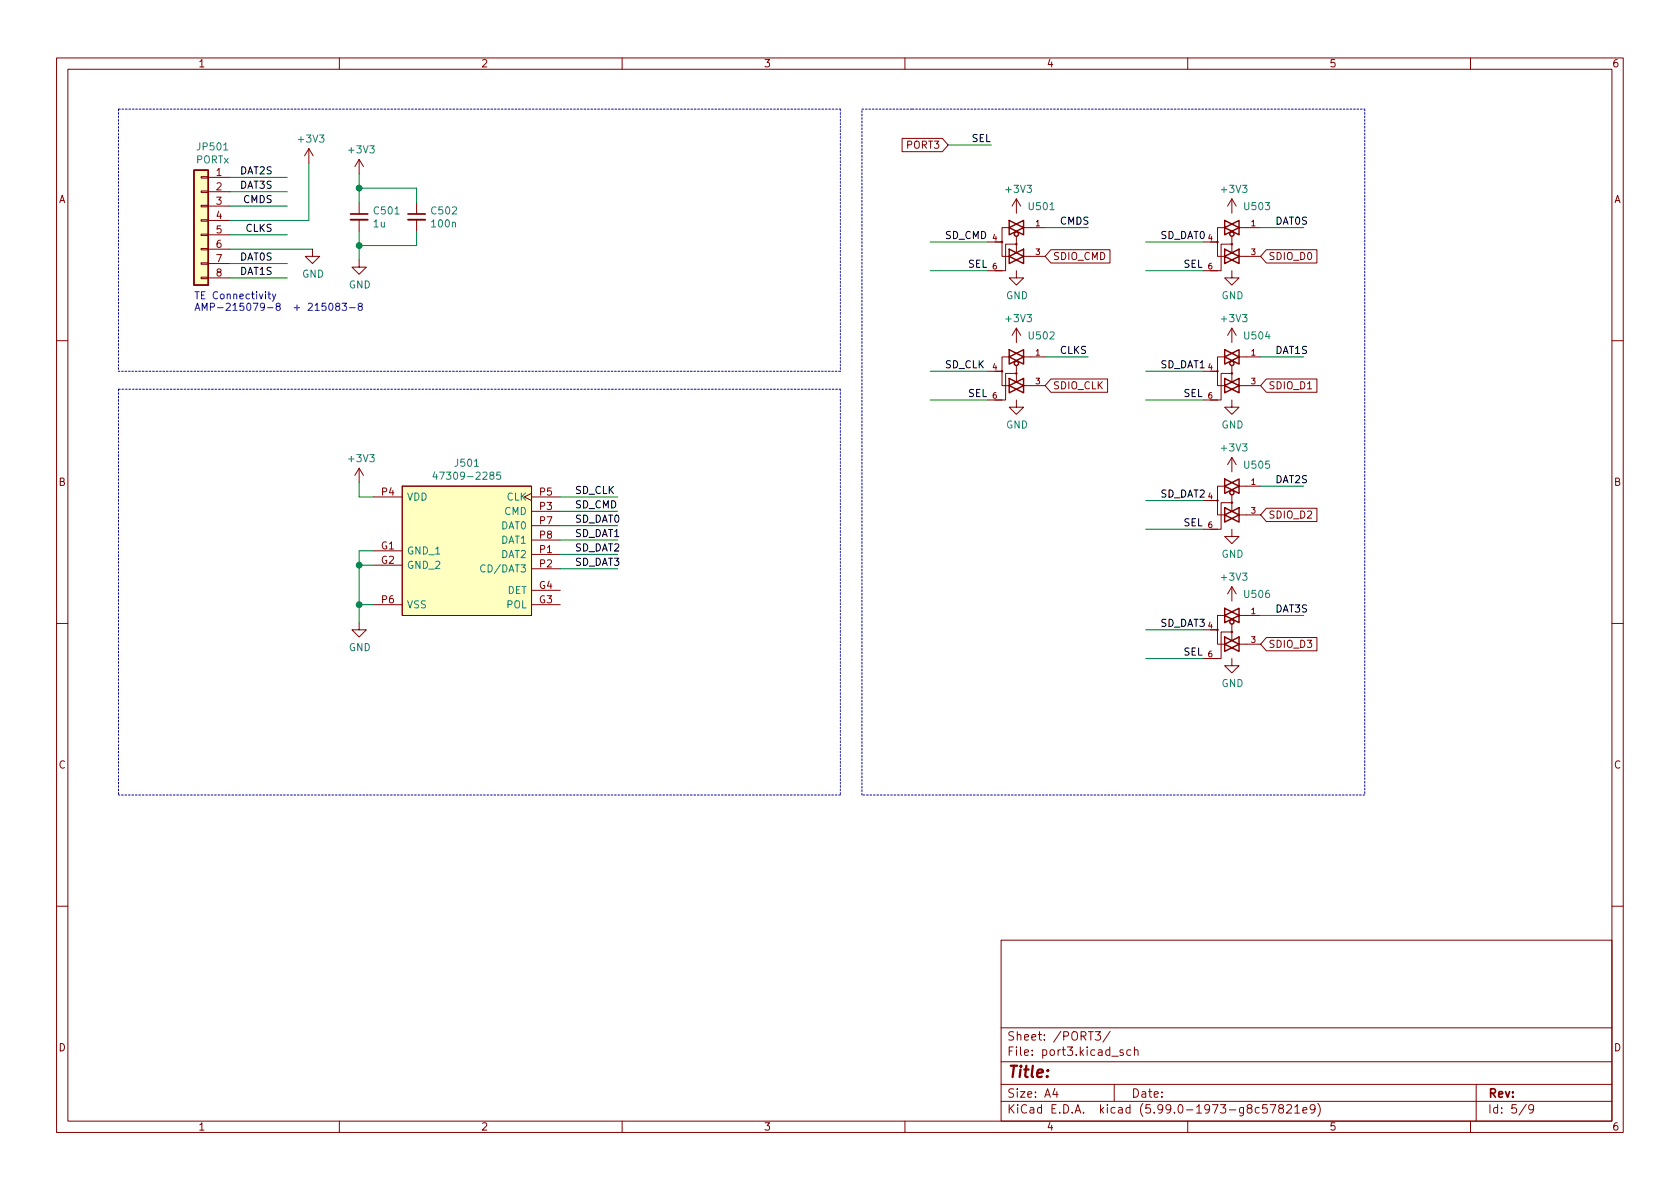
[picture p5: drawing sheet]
<svg xmlns="http://www.w3.org/2000/svg" width="297mm" height="210mm" viewBox="0 0 297 210" stroke-linecap="round" stroke-linejoin="round" font-family="sans-serif">
<g fill="none" stroke="#840000" stroke-width=".18">
<path d="M10 10.2h277v190.1h-277zM12 12.2h273v186.1h-273zM60 10.2v2M110 10.2v2M160 10.2v2M210 10.2v2M260 10.2v2M35.6 36.3h1.2v.3h-1.2zM35.6 33.8h1.2v.2h-1.2zM35.6 31.2h1.2v.3h-1.2zM35.6 38.9h1.2v.2h-1.2zM36.8 31.4h3.8"/>
<path d="M36.8 33.9h3.8M36.8 36.4h3.8M36.8 39h3.8M54.6 26.3l-.8 1.3M54.6 26.3v2.5M54.6 26.3l.8 1.3M63.5 28.2v2.5M63.5 35.8v2M63.5 38.9v2M63.5 28.2l-.8 1.3M63.5 28.2l.8 1.3M73.7 35.8v2"/>
<path d="M73.7 38.9v2M159.5 24.5h7.1l1 1.1-1 1.2h-7.1zM179.7 35.2v2.5M179.7 35.2l-.8 1.2M179.7 35.2l.8 1.2M217.8 35.2v2.5M217.8 35.2l-.8 1.2M217.8 35.2l.8 1.2M35.6 43.9h1.2v.3h-1.2zM35.6 46.5h1.2v.2h-1.2zM35.6 49h1.2v.3h-1.2zM35.6 41.4h1.2v.3h-1.2z"/>
<path d="M36.8 41.5h3.8M36.8 44.1h3.8M36.8 46.6h3.8M36.8 49.1h3.8M55.2 44.1v1.2h1.3l-1.3 1.3-1.2-1.3h1.2M63.5 46v1.2h1.3l-1.3 1.3-1.3-1.3h1.3M174.6 42.8h2.6M178.4 40.3h-1.2v5h1.2M179.7 41.8v2.9M179.7 43.2h-1.9v4.7h-3.2M179.7 47.9v1.2h1.3l-1.3 1.3-1.3-1.3h1.3M179.7 58l-.8 1.3"/>
<path d="M179.7 58v2.6M179.7 58l.8 1.3M181 45.3h3.8M181 40.3h3.8M185.8 44.2h10.5v2.3h-10.5l-1-1.2zM212.7 42.8h2.6M216.5 40.3h-1.2v5h1.2M217.8 47.9v1.2h1.3l-1.3 1.3-1.3-1.3h1.3M217.8 41.8v2.9M217.8 43.2h-1.9v4.7h-3.2M217.8 58v2.6M217.8 58l-.8 1.3"/>
<path d="M217.8 58l.8 1.3M219.1 45.3h3.8M219.1 40.3h3.8M223.9 44.2h8.9v2.3h-8.9l-1-1.2zM10 60.2h2M174.6 65.7h2.6M178.4 63.1h-1.2v5.1h1.2M179.7 70.7v1.3h1.3l-1.3 1.3-1.3-1.3h1.3M179.7 64.6v3M179.7 66h-1.9v4.7h-3.2M181 68.2h3.8M181 63.1h3.8"/>
<path d="M185.8 67h10v2.4h-10l-1-1.2zM212.7 65.7h2.6M216.5 63.1h-1.2v5.1h1.2M217.8 70.7v1.3h1.3l-1.3 1.3-1.3-1.3h1.3M217.8 64.6v3M217.8 66h-1.9v4.7h-3.2M219.1 68.2h3.8M219.1 63.1h3.8M223.9 67h8.9v2.4h-8.9l-1-1.2zM285 60.2h2M63.5 82.8l-.8 1.3M63.5 82.8v2.5"/>
<path d="M63.5 82.8l.8 1.3M66 97.4h5.1M66 99.9h5.1M66 87.9h5.1M71.1 86h22.9v22.8h-22.9zM94 87.2l-1.3 .7 1.3 .6M94 98h5.1M94 90.4h5.1M94 87.9h5.1M94 93h5.1M94 95.5h5.1M212.7 88.5h2.6"/>
<path d="M216.5 86h-1.2v5.1h1.2M217.8 93.6v1.3h1.3l-1.3 1.2-1.3-1.2h1.3M217.8 87.5v2.9M217.8 88.9h-1.9v4.7h-3.2M217.8 80.9l-.8 1.3M217.8 80.9v2.5M217.8 80.9l.8 1.3M219.1 91.1h3.8M219.1 86h3.8M223.9 89.9h8.9v2.3h-8.9l-1-1.1zM10 110.2h2M63.5 110.1v1.3h1.3l-1.3 1.2-1.3-1.2h1.3"/>
<path d="M66 106.9h5.1M94 106.9h5.1M94 104.4h5.1M94 100.6h5.1M212.7 111.4h2.6M216.5 108.8h-1.2v5.1h1.2M217.8 116.5v1.2h1.3l-1.3 1.3-1.3-1.3h1.3M217.8 110.4v2.9M217.8 111.8h-1.9v4.7h-3.2M217.8 103.8v2.5M217.8 103.8l-.8 1.2M217.8 103.8l.8 1.2"/>
<path d="M219.1 113.9h3.8M219.1 108.8h3.8M223.9 112.7h8.9v2.4h-8.9l-1-1.2zM285 110.2h2M10 160.2h2M177 166.3h108v32h-108zM285 160.2h2M60 198.3v2M110 198.3v2M160 198.3v2M177 194.8h108M177 191.8h108"/>
<path d="M177 187.8h108M177 181.8h108M186.5 192.5l-.4 1h1M186.9 193v1M193.6 182.4h1l-.5 .6 .4 .1v.7l-.2 .1h-.4l-.3-.1M196.3 182.4l-1.3 1.9M197 191.8v3M198.6 185.7l-.4-.1-.2 .2 .1 .3 .5 .1v.4h-.6M199.9 185.7l-.4-.1-.3 .3v.4l.2 .3h.5M200.6 185.8l.2-.2 .3 .1 .1 .9M200.6 185.1v1.5M210 198.3v2"/>
<path d="M222.6 195.9l-.4-.1-.3 .3v.4l.2 .3h.5M224 195.3h-.7l-.1 .7 .2-.1 .5 .1 .2 .2-.1 .5-.2 .1-.6-.1M224.6 195.3h1l-.7 1.5M226.4 196l-.3-.3v-.2l.3-.2 .4 .1 .1 .2v.2l-.7 .2-.1 .3v.2l.3 .3h.2l.3-.3v-.4l-.3-.1M227.5 195.5l.6-.2 .2 .2 .1 .3-1 1h1M228.9 195.8l.5-.5v1.5M228.9 196.8h.9M230.4 196.3l.7-.1-.1-.3-.4-.1-.2 .2v.8h.6M232.5 196l-.3 .3h-.3l-.3-.3 .2-.6 .4-.1 .2 .2a.99 .99 0 0 1-.3 1.3h-.3M233 195.1a1.72 1.72 0 0 1 0 2.3M260 198.3v2M261 191.8v6.5"/>
<path d="M269.9 195.3l-1.3 1.9M271.2 196l-.3 .3h-.3l-.3-.3 .1-.6 .5-.1 .2 .2a.99 .99 0 0 1-.4 1.3h-.3"/>
<circle cx="177.2" cy="42.8" r=".13"/>
<circle cx="179.7" cy="43.2" r=".13"/>
<circle cx="215.3" cy="42.8" r=".13"/>
<circle cx="217.8" cy="43.2" r=".13"/>
<circle cx="177.2" cy="65.7" r=".13"/>
<circle cx="179.7" cy="66" r=".13"/>
<circle cx="215.3" cy="65.7" r=".13"/>
<circle cx="217.8" cy="66" r=".13"/>
<circle cx="215.3" cy="88.5" r=".13"/>
<circle cx="217.8" cy="88.9" r=".13"/>
<circle cx="215.3" cy="111.4" r=".13"/>
<circle cx="217.8" cy="111.8" r=".13"/>
</g>
<g fill="none" stroke="#840000" stroke-width=".25">
<path d="M34.3 30.1h2.5v20.3h-2.5zM178.4 39l1.3 .6-1.3 .7zM179.7 39.6l1.3-.6v1.3zM216.5 39l1.3 .6-1.3 .7zM217.8 39.6l1.3-.6v1.3zM178.4 45.3l1.3 .7-1.3 .6zM178.4 44.1l1.3 .6-1.3 .6zM178.4 40.3l1.3 .6-1.3 .6zM179.7 46l1.3-.7v1.3zM179.7 44.7l1.3-.6v1.2zM179.7 40.9l1.3-.6v1.2zM216.5 45.3l1.3 .7-1.3 .6z"/>
<path d="M216.5 44.1l1.3 .6-1.3 .6zM216.5 40.3l1.3 .6-1.3 .6zM217.8 46l1.3-.7v1.3zM217.8 44.7l1.3-.6v1.2zM217.8 40.9l1.3-.6v1.2zM178.4 68.2l1.3 .6-1.3 .7zM178.4 66.9l1.3 .7-1.3 .6zM178.4 63.1l1.3 .6-1.3 .7zM178.4 61.8l1.3 .7-1.3 .6zM179.7 68.8l1.3-.6v1.3zM179.7 67.6l1.3-.7v1.3zM179.7 63.7l1.3-.6v1.3z"/>
<path d="M179.7 62.5l1.3-.7v1.3zM216.5 68.2l1.3 .6-1.3 .7zM216.5 66.9l1.3 .7-1.3 .6zM216.5 63.1l1.3 .6-1.3 .7zM216.5 61.8l1.3 .7-1.3 .6zM217.8 68.8l1.3-.6v1.3zM217.8 67.6l1.3-.7v1.3zM217.8 63.7l1.3-.6v1.3zM217.8 62.5l1.3-.7v1.3zM216.5 91.1l1.3 .6-1.3 .6zM216.5 89.8l1.3 .6-1.3 .7zM216.5 86l1.3 .6-1.3 .6z"/>
<path d="M216.5 84.7l1.3 .6-1.3 .7zM217.8 91.7l1.3-.6v1.2zM217.8 90.4l1.3-.6v1.3zM217.8 86.6l1.3-.6v1.2zM217.8 85.3l1.3-.6v1.3zM216.5 113.9l1.3 .6-1.3 .7zM216.5 112.6l1.3 .7-1.3 .6zM216.5 108.8l1.3 .7-1.3 .6zM216.5 107.6l1.3 .6-1.3 .6zM217.8 114.5l1.3-.6v1.3zM217.8 113.3l1.3-.7v1.3zM217.8 109.5l1.3-.7v1.3z"/>
<path d="M217.8 108.2l1.3-.6v1.2z"/>
<circle cx="179.7" cy="41.4" r=".38"/>
<circle cx="217.8" cy="41.4" r=".38"/>
<circle cx="179.7" cy="64.3" r=".38"/>
<circle cx="217.8" cy="64.3" r=".38"/>
<circle cx="217.8" cy="87.1" r=".38"/>
<circle cx="217.8" cy="110" r=".38"/>
</g>
<g fill="#ffffbf" stroke="#ffffbf" stroke-width=".18">
<path d="M34.3 30.1h2.5v20.3h-2.5z"/>
<path d="M71.1 86h22.9v22.8h-22.9z"/>
</g>
<path d="M62 38.9h3M72.1 38.9h3.1" fill="none" stroke="#840000" stroke-width=".33"/>
<path d="M62 37.8h3M72.1 37.8h3.1" fill="none" stroke="#840000" stroke-width=".3"/>
<path d="M76.9 83.4l-.3 .9h.7M77.2 83.9v.9M88.5 83.5h-.6l-.1 .6 .2-.1h.4l.1 .2v.4l-.2 .2-.5-.2M85.8 100a.6 .6 0 0 0-.9 .4 .6 .6 0 0 0 .6 .8l.3-.2" fill="none" stroke="#008484" stroke-width=".18"/>
<path d="M47.4 52h.5M47.5 51.6v1.1l.4 .1M48.2 52l.3 .8M48.8 52l-.5 1.2-.1 .1M57.6 53.6h-.6l-.1 .6 .2-.1 .4 .1 .1 .1v.5l-.2 .1-.5-.1M58.3 53.7l.1-.1a.68 .68 0 0 1 .5 .7 .68 .68 0 0 1-.5 .6l-.1-.1-.2-.4zM59.6 54.2l-.3-.3 .1-.2 .2-.1 .3 .1 .2 .2-.1 .1-.5 .2-.2 .2 .1 .4 .2 .1h.2l.3-.2-.1-.4-.2-.1M60.5 53.6h.8l-.4 .5 .3 .1v.6l-.2 .1-.5-.1M61.8 54.4h1M63.6 54.2l-.3-.3 .1-.2 .2-.1 .3 .1 .2 .2-.1 .1-.5 .2-.2 .2v.3l.3 .2h.2l.3-.2v-.3l-.3-.2" fill="none" stroke="#0000bf" stroke-width=".18"/>
<g fill="none" stroke="#0000bf" stroke-width=".18" stroke-dasharray=".3 .3">
<path d="M21 19.3v46.4M21 19.3h127.6M148.6 19.3v46.4M152.4 19.3h8.9M161.3 19.3h80M241.3 19.3v121.3M21 68.8v71.8M21 68.8h127.6M148.6 65.7h-127.6M148.6 68.8v71.8M148.6 140.6h-127.6M152.4 140.6v-121.3"/>
<path d="M241.3 140.6h-88.9"/>
</g>
<g fill="none" stroke="#008400" stroke-width=".18">
<path d="M40.6 36.4h10.2M40.6 33.9h10.2M40.6 31.4h10.2M54.6 28.8v10.2h-14M63.5 30.7v5.1M63.5 33.3h10.2v2.5M167.6 25.6h7.7M40.6 49.1h10.2M40.6 46.6h10.2M40.6 44.1h14.6M40.6 41.5h10.2M63.5 40.9v5.1"/>
<path d="M73.7 40.9v2.5h-10.2M164.5 42.8h10.1M164.5 47.9h10.1M184.8 40.3h7.6M202.6 42.8h10.1M202.6 47.9h10.1M222.9 40.3h7.6M164.5 70.7h10.1M164.5 65.7h10.1M184.8 63.1h7.6M202.6 70.7h10.1M202.6 65.7h10.1"/>
<path d="M222.9 63.1h7.6M63.5 85.3v2.6h2.5M63.5 99.9h2.5M66 97.4h-2.5v12.7M99.1 98h10.1M99.1 95.5h10.1M99.1 93h10.1M99.1 90.4h10.1M99.1 87.9h10.1M202.6 88.5h10.1M202.6 93.6h10.1M222.9 86h7.6"/>
<path d="M63.5 106.9h2.5M99.1 100.6h10.1M202.6 111.4h10.1M202.6 116.5h10.1M222.9 108.8h7.6"/>
</g>
<g fill="#008400" stroke="#008400" stroke-width=".18">
<circle cx="63.5" cy="43.4" r=".51"/>
<circle cx="63.5" cy="33.3" r=".51"/>
<circle cx="63.5" cy="99.9" r=".51"/>
<circle cx="63.5" cy="106.9" r=".51"/>
</g>
<text font-size="2.8" fill="#840000" x="178" y="190.6">Title:</text>
<g font-size="2.1" fill="#840000">
<text x="178" y="184">Sheet: /PORT3/</text>
<text x="178" y="186.7">File: port3.kicad_sch</text>
<text x="178" y="196.9">KiCad E.D.A. kicad (5.99.0-1973-g8c57821e9)</text>
<text x="178" y="194.1">Size: A4</text>
<text x="200" y="194.1">Date:</text>
<text x="263" y="194.1">Rev:</text>
<text x="263" y="196.9">Id: 5/9</text>
</g>
<g font-size="1.8" fill="#840000">
<text x="35" y="11.9">1</text>
<text x="85" y="11.9">2</text>
<text x="135" y="11.9">3</text>
<text x="185" y="11.9">4</text>
<text x="235" y="11.9">5</text>
<text x="285" y="11.9">6</text>
<text x="160.4" y="26.3">PORT3</text>
<text x="10.3" y="35.9">A</text>
<text x="38.2" y="31.1">1</text>
<text x="38.2" y="33.6">2</text>
<text x="285.3" y="35.9">A</text>
<text x="38.2" y="36.2">3</text>
<text x="38.2" y="38.7">4</text>
<text x="38.2" y="41.3">5</text>
<text x="38.2" y="43.8">6</text>
<text x="38.2" y="46.3">7</text>
<text x="186.1" y="46">SDIO_CMD</text>
<text x="224.2" y="46">SDIO_D0</text>
<text x="38.2" y="48.9">8</text>
<text x="186.1" y="68.8">SDIO_CLK</text>
<text x="224.2" y="68.8">SDIO_D1</text>
<text x="10.3" y="85.9">B</text>
<text x="67.5" y="87.6">P4</text>
<text x="95.4" y="87.6">P5</text>
<text x="285.3" y="85.9">B</text>
<text x="95.4" y="90.2">P3</text>
<text x="95.4" y="92.7">P7</text>
<text x="95.4" y="95.2">P8</text>
<text x="224.2" y="91.7">SDIO_D2</text>
<text x="67.4" y="97.1">G1</text>
<text x="67.4" y="99.7">G2</text>
<text x="95.4" y="97.8">P1</text>
<text x="95.4" y="100.3">P2</text>
<text x="67.5" y="106.7">P6</text>
<text x="95.3" y="106.7">G3</text>
<text x="95.3" y="104.1">G4</text>
<text x="224.2" y="114.5">SDIO_D3</text>
<text x="10.3" y="135.9">C</text>
<text x="285.3" y="135.9">C</text>
<text x="10.3" y="185.9">D</text>
<text x="285.3" y="185.9">D</text>
<text x="35" y="199.9">1</text>
<text x="85" y="199.9">2</text>
<text x="135" y="199.9">3</text>
<text x="185" y="199.9">4</text>
<text x="235" y="199.9">5</text>
<text x="285" y="199.9">6</text>
</g>
<g font-size="1.8" fill="#008484">
<text x="34.6" y="28.9">PORTx</text>
<text x="35" y="26.6">JP501</text>
<text x="52.9" y="25.2">+3V3</text>
<text x="61.8" y="27.1">+3V3</text>
<text x="178" y="34.1">+3V3</text>
<text x="216.1" y="34.1">+3V3</text>
<text x="66.1" y="40.2">1u</text>
<text x="66.2" y="37.9">C501</text>
<text x="76.4" y="37.9">C502</text>
<text x="76.4" y="40.2">100n</text>
<text x="182" y="37.1">U501</text>
<text x="220.1" y="37.1">U503</text>
<text x="53.4" y="49.1">GND</text>
<text x="61.6" y="51">GND</text>
<text x="177.9" y="52.9">GND</text>
<text x="216" y="52.9">GND</text>
<text x="178" y="57">+3V3</text>
<text x="216.1" y="57">+3V3</text>
<text x="182" y="60">U502</text>
<text x="220.1" y="60">U504</text>
<text x="177.9" y="75.8">GND</text>
<text x="216" y="75.8">GND</text>
<text x="61.8" y="81.7">+3V3</text>
<text x="80.6" y="82.5">J501</text>
<text x="216.1" y="79.8">+3V3</text>
<text x="220.1" y="82.9">U505</text>
<text x="71.9" y="88.5">VDD</text>
<text x="77.8" y="84.8">47309-2285</text>
<text x="89.6" y="88.5">CLK</text>
<text x="88.6" y="93.6">DAT0</text>
<text x="89.2" y="91.1">CMD</text>
<text x="71.9" y="98">GND_1</text>
<text x="71.9" y="100.6">GND_2</text>
<text x="85.6" y="101.2">CD/DAT3</text>
<text x="88.6" y="98.7">DAT2</text>
<text x="88.6" y="96.1">DAT1</text>
<text x="216" y="98.6">GND</text>
<text x="71.9" y="107.6">VSS</text>
<text x="89.6" y="107.6">POL</text>
<text x="89.7" y="105">DET</text>
<text x="216.1" y="102.7">+3V3</text>
<text x="220.1" y="105.7">U506</text>
<text x="61.6" y="115.1">GND</text>
<text x="216" y="121.5">GND</text>
</g>
<g font-size="1.8">
<text x="171.8" y="25.1">SEL</text>
<text x="42.5" y="33.4">DAT3S</text>
<text x="42.5" y="30.8">DAT2S</text>
<text x="43.1" y="35.9">CMDS</text>
<text x="43.4" y="41">CLKS</text>
<text x="187.3" y="39.7">CMDS</text>
<text x="225.4" y="39.7">DAT0S</text>
<text x="42.5" y="46.1">DAT0S</text>
<text x="167" y="42.3">SD_CMD</text>
<text x="171.2" y="47.3">SEL</text>
<text x="205.1" y="42.3">SD_DAT0</text>
<text x="209.3" y="47.3">SEL</text>
<text x="42.5" y="48.6">DAT1S</text>
<text x="167" y="65.1">SD_CLK</text>
<text x="187.3" y="62.6">CLKS</text>
<text x="205.1" y="65.1">SD_DAT1</text>
<text x="225.4" y="62.6">DAT1S</text>
<text x="171.2" y="70.2">SEL</text>
<text x="209.3" y="70.2">SEL</text>
<text x="101.6" y="87.3">SD_CLK</text>
<text x="101.6" y="89.9">SD_CMD</text>
<text x="205.1" y="88">SD_DAT2</text>
<text x="225.4" y="85.4">DAT2S</text>
<text x="101.6" y="92.4">SD_DAT0</text>
<text x="101.6" y="95">SD_DAT1</text>
<text x="209.3" y="93.1">SEL</text>
<text x="101.6" y="97.5">SD_DAT2</text>
<text x="101.6" y="100">SD_DAT3</text>
<text x="205.1" y="110.8">SD_DAT3</text>
<text x="225.4" y="108.3">DAT3S</text>
<text x="209.3" y="115.9">SEL</text>
</g>
<g font-size="1.8" fill="#0000bf">
<text x="34.3" y="52.9">TE Connectivity</text>
<text x="34.3" y="55">AMP-215079-8 + 215083-8</text>
</g>
<g font-size="1.4" fill="#840000">
<text x="183.1" y="40">1</text>
<text x="221.2" y="40">1</text>
<text x="175.5" y="42.5">4</text>
<text x="175.5" y="47.6">6</text>
<text x="183.1" y="45.1">3</text>
<text x="213.6" y="42.5">4</text>
<text x="213.6" y="47.6">6</text>
<text x="221.2" y="45.1">3</text>
<text x="175.5" y="65.4">4</text>
<text x="183.1" y="62.9">1</text>
<text x="213.6" y="65.4">4</text>
<text x="221.2" y="62.9">1</text>
<text x="175.5" y="70.5">6</text>
<text x="183.1" y="67.9">3</text>
<text x="213.6" y="70.5">6</text>
<text x="221.2" y="67.9">3</text>
<text x="213.6" y="88.3">4</text>
<text x="221.2" y="85.7">1</text>
<text x="213.6" y="93.3">6</text>
<text x="221.2" y="90.8">3</text>
<text x="213.6" y="111.1">4</text>
<text x="221.2" y="108.6">1</text>
<text x="221.2" y="113.7">3</text>
<text x="213.6" y="116.2">6</text>
</g>
</svg>
